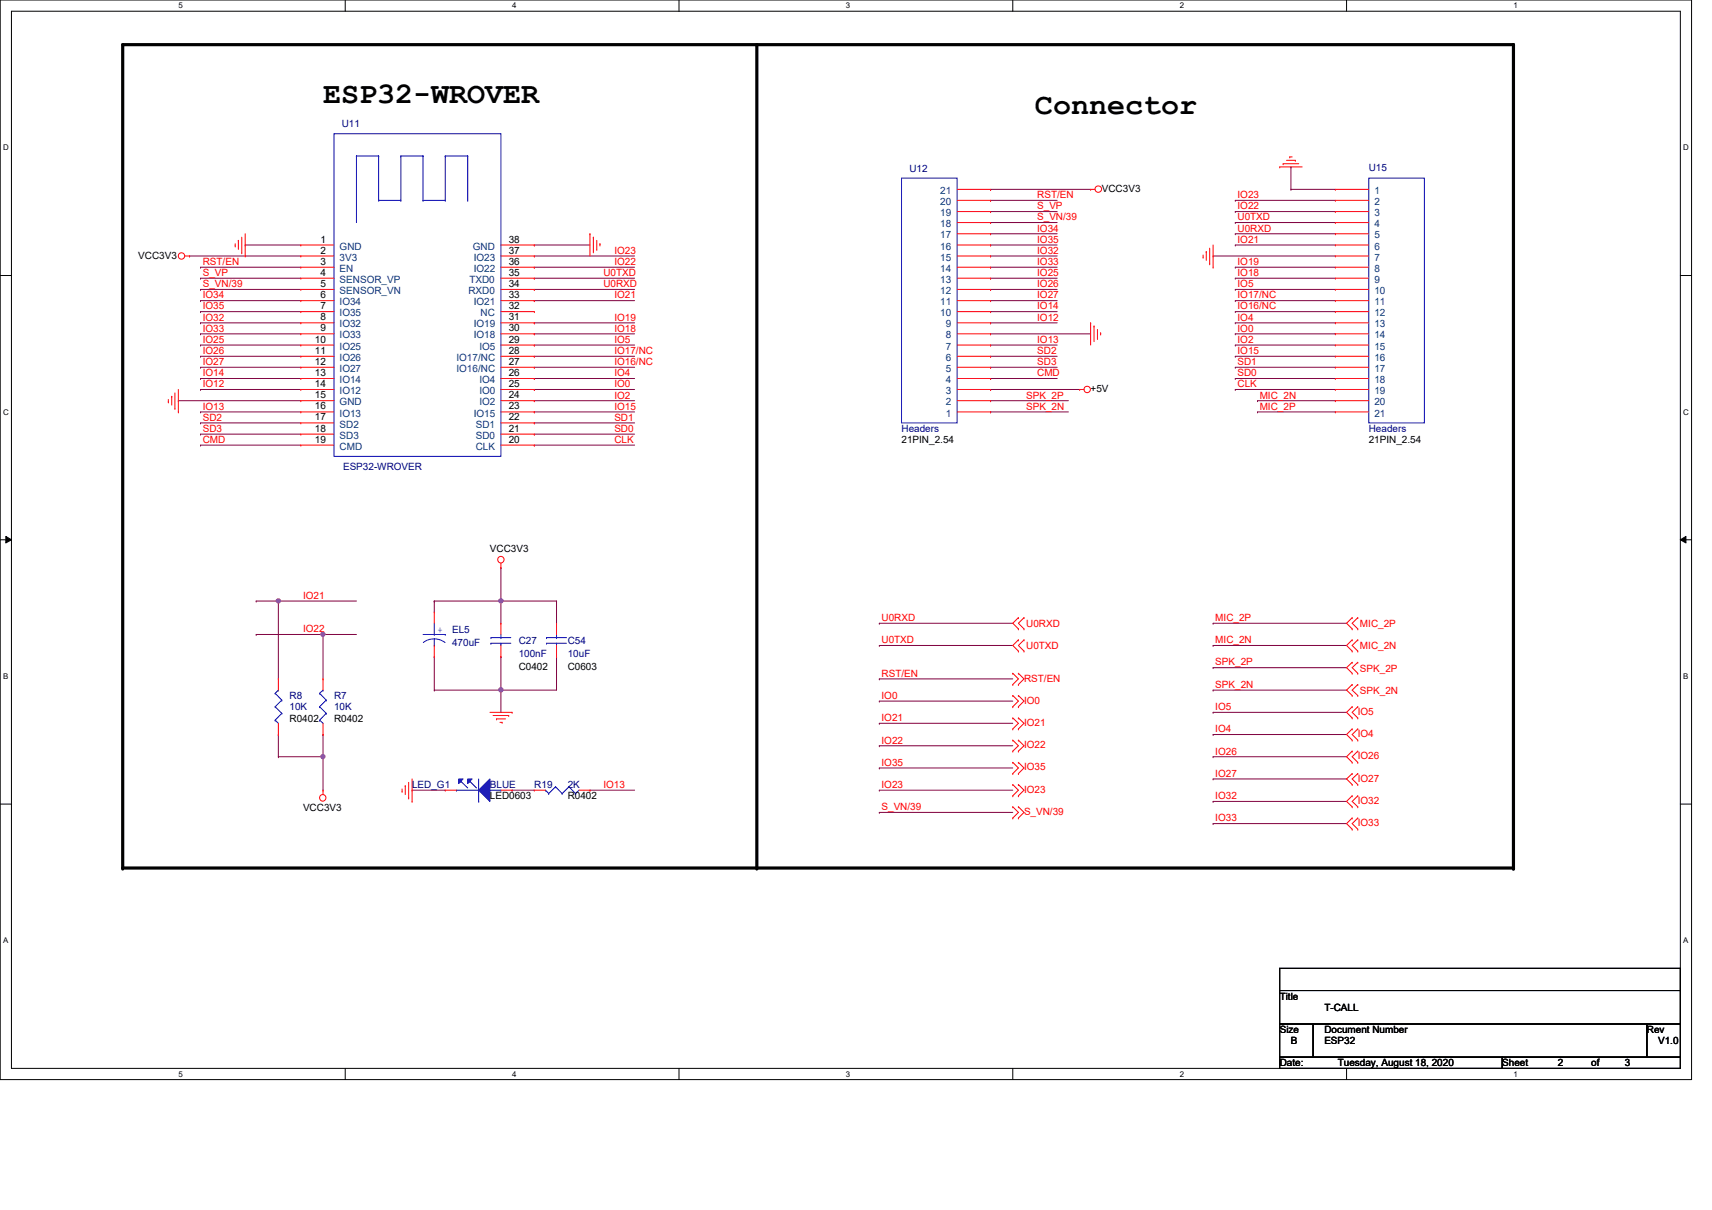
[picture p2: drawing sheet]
<svg xmlns="http://www.w3.org/2000/svg" width="297mm" height="210mm" viewBox="0 0 297 210" stroke-linecap="round" stroke-linejoin="round" font-family="sans-serif">
<path d="M0 0h293.5v187.3h-293.5zM2 1.9h289.5v183.4h-289.5z" fill="none" stroke="#000" stroke-width=".17"/>
<g fill="#fff">
<path d="M30.9 .2h.8v1.5h-.8z"/>
<path d="M30.9 185.5h.8v1.6h-.8z"/>
</g>
<path d="M59.9 0v1.9M59.9 185.3v2" fill="none" stroke="#000" stroke-width=".17"/>
<g fill="#fff">
<path d="M88.9 .2h.7v1.5h-.7z"/>
<path d="M88.9 185.5h.7v1.6h-.7z"/>
</g>
<path d="M117.8 0v1.9M117.8 185.3v2" fill="none" stroke="#000" stroke-width=".17"/>
<g fill="#fff">
<path d="M146.8 .2h.7v1.5h-.7z"/>
<path d="M146.8 185.5h.7v1.6h-.7z"/>
</g>
<path d="M175.7 0v1.9M175.7 185.3v2" fill="none" stroke="#000" stroke-width=".17"/>
<g fill="#fff">
<path d="M204.7 .2h.7v1.5h-.7z"/>
<path d="M204.7 185.5h.7v1.6h-.7z"/>
</g>
<path d="M233.6 0v1.9M233.6 185.3v2" fill="none" stroke="#000" stroke-width=".17"/>
<g fill="#fff">
<path d="M262.6 .2h.8v1.5h-.8z"/>
<path d="M262.6 185.5h.8v1.6h-.8z"/>
<path d="M.5 24.8h1v1.6h-1z"/>
<path d="M292.1 24.8h.9v1.6h-.9z"/>
<path d="M.5 70.7h1v1.5h-1z"/>
<path d="M292.1 70.7h.9v1.5h-.9z"/>
</g>
<path d="M0 47.8h2M291.5 47.8h2" fill="none" stroke="#000" stroke-width=".17"/>
<g fill="#fff">
<path d="M.5 116.5h.9v1.6h-.9z"/>
<path d="M292.1 116.5h.8v1.6h-.8z"/>
</g>
<path d="M0 93.6h2M1 93l1 .6-1 .6zM291.5 93.6l1-.6v1.2zM291.5 93.6h2" fill="none" stroke="#000" stroke-width=".17"/>
<path d="M1 93l1 .6-1 .6zM291.5 93.6l1-.6v1.2z" fill="#000"/>
<g fill="#fff">
<path d="M.5 162.4h.9v1.5h-.9z"/>
<path d="M292.1 162.4h.8v1.5h-.8z"/>
</g>
<path d="M0 139.5h2M291.5 139.5h2" fill="none" stroke="#000" stroke-width=".17"/>
<path d="M21.3 7.7h241.3v142.9h-241.3zM131.3 7.7v142.9" fill="none" stroke="#000" stroke-width=".55"/>
<g fill="#000">
<circle cx="262.6" cy="7.7" r=".28"/>
<circle cx="21.3" cy="150.6" r=".28"/>
<circle cx="131.3" cy="150.6" r=".28"/>
<circle cx="262.6" cy="150.6" r=".28"/>
</g>
<g fill="none" stroke="#7f003f" stroke-width=".17">
<path d="M214.3 38.6h.1M214.3 38.6h17.4M224 29h.1M224 32.9h.1M224 29v3.9M224 32.9h7.7M32.9 44.4h.1M32.9 44.4h19.3M34.8 46.4h.1M34.8 59.9h.1M34.8 48.3h.1M34.8 50.2h.1"/>
<path d="M34.8 57.9h.1M34.8 52.2h.1M34.8 54.1h.1M34.8 56h.1M34.8 50.2h17.4M34.8 48.3h17.4M34.8 52.2h17.4M34.8 46.4h17.4M34.8 59.9h17.4M34.8 56h17.4M34.8 57.9h17.4M34.8 54.1h17.4"/>
<path d="M42.5 42.5h.1M42.5 42.5h9.7M92.7 42.5h.1M92.7 52.2h.1M92.7 48.3h.1M92.7 50.2h.1M92.7 44.4h.1M92.7 46.4h.1M92.7 56h.1M92.7 57.9h.1M92.7 59.9h.1M92.7 50.2h17.4"/>
<path d="M92.7 48.3h17.4M92.7 42.5h9.7M92.7 52.2h17.4M92.7 46.4h17.4M92.7 44.4h17.4M92.7 59.9h17.4M92.7 56h17.4M92.7 57.9h17.4M214.3 50.2h.1M214.3 48.3h.1M214.3 40.6h.1M214.3 50.2h17.4"/>
<path d="M214.3 48.3h17.4M214.3 40.6h17.4M30.9 69.5h.1M30.9 69.5h21.3M34.8 63.7h.1M34.8 61.8h.1M34.8 71.5h.1M34.8 67.6h.1M34.8 65.7h.1M34.8 67.6h17.4M34.8 63.7h17.4M34.8 61.8h17.4"/>
<path d="M34.8 65.7h17.4M34.8 71.5h17.4M92.7 67.6h.1M92.7 69.5h.1M92.7 65.7h.1M92.7 71.5h.1M92.7 67.6h17.4M92.7 69.5h17.4M92.7 65.7h17.4M92.7 71.5h17.4M56 110.1h.1M56 110.1h5.8"/>
<path d="M152.6 112h.1M152.6 108.1h.1M152.6 117.8h.1M152.6 112h23.1M152.6 108.1h23.1M152.6 117.8h23.1M71.5 137.1h.1M71.5 137.1h5.8M88.9 137.1h.1M88.9 137.1h3.8M102.4 137.1h.1M102.4 137.1h7.7"/>
<path d="M152.6 121.6h.1M152.6 121.6h23.1"/>
</g>
<circle cx="56" cy="110" r=".38" fill="#f0f"/>
<circle cx="56" cy="110" r=".38" fill="none" stroke="#f0f" stroke-width=".17"/>
<path d="M48.3 104.3h.1M48.3 104.3h13.5" fill="none" stroke="#7f003f" stroke-width=".17"/>
<circle cx="48.3" cy="104.2" r=".37" fill="#f0f"/>
<circle cx="48.3" cy="104.2" r=".37" fill="none" stroke="#f0f" stroke-width=".17"/>
<g fill="none" stroke="#7f003f" stroke-width=".17">
<path d="M214.3 34.8h.1M214.3 36.7h.1M214.3 34.8h17.4M214.3 36.7h17.4M210.5 44.4h.1M210.5 44.4h21.2M214.3 59.9h.1M214.3 42.5h.1M214.3 46.4h.1M214.3 56h.1M214.3 57.9h.1M214.3 52.2h.1"/>
<path d="M214.3 54.1h.1M214.3 59.9h17.4M214.3 42.5h17.4M214.3 46.4h17.4M214.3 56h17.4M214.3 57.9h17.4M214.3 52.2h17.4M214.3 54.1h17.4M34.8 73.4h.1M34.8 75.3h.1M34.8 77.2h.1M34.8 73.4h17.4"/>
<path d="M34.8 75.3h17.4M34.8 77.2h17.4M92.7 73.4h.1M92.7 75.3h.1M92.7 77.2h.1M92.7 61.8h.1M92.7 63.7h.1M92.7 61.8h17.4M92.7 73.4h17.4M92.7 75.3h17.4M92.7 77.2h17.4M92.7 63.7h17.4"/>
<path d="M214.3 61.8h.1M214.3 67.6h.1M214.3 65.7h.1M214.3 63.7h.1M214.3 61.8h17.4M214.3 67.6h17.4M214.3 65.7h17.4M214.3 63.7h17.4M86.9 113.9h.1M86.9 119.7h.1M86.9 104.3h.1M86.9 104.3v3.8"/>
<path d="M86.9 113.9v5.8M96.6 113.9h.1M96.6 113.9v5.8h-9.7"/>
</g>
<circle cx="86.9" cy="104.2" r=".37" fill="#f0f"/>
<circle cx="86.9" cy="104.2" r=".37" fill="none" stroke="#f0f" stroke-width=".17"/>
<path d="M86.9 98.5h.1M86.9 98.5v5.8M86.9 104.3h.1M86.9 104.3h9.7M96.6 104.3h.1M96.6 104.3v3.8M48.3 127.4h.1M48.3 131.3h.1M48.3 127.4v3.9M48.3 131.3h7.7" fill="none" stroke="#7f003f" stroke-width=".17"/>
<circle cx="56" cy="131.2" r=".37" fill="#f0f"/>
<circle cx="56" cy="131.2" r=".37" fill="none" stroke="#f0f" stroke-width=".17"/>
<g fill="none" stroke="#7f003f" stroke-width=".17">
<path d="M171.9 36.7h.1M171.9 38.6h.1M171.9 34.8h.1M171.9 32.9h.1M171.9 36.7h11.5M171.9 38.6h11.5M171.9 34.8h11.5M171.9 32.9h17.3M171.9 54.1h.1M171.9 52.2h.1M171.9 50.2h.1M171.9 48.3h.1"/>
<path d="M171.9 46.4h.1M171.9 40.6h.1M171.9 42.5h.1M171.9 44.4h.1M171.9 59.9h.1M171.9 57.9h.1M171.9 56h.1M171.9 54.1h11.5M171.9 52.2h11.5M171.9 50.2h11.5M171.9 48.3h11.5M171.9 46.4h11.5"/>
<path d="M171.9 40.6h11.5M171.9 42.5h11.5M171.9 44.4h11.5M171.9 59.9h11.5M171.9 57.9h17.3M171.9 56h11.5M171.9 67.6h.1M171.9 61.8h.1M171.9 63.7h.1M171.9 65.7h.1M171.9 71.5h.1M171.9 69.5h.1"/>
<path d="M171.9 67.6h15.4M171.9 61.8h11.5M171.9 63.7h11.5M171.9 65.7h11.5M171.9 71.5h13.5M171.9 69.5h13.5M218.2 69.5h.1M218.2 71.5h.1M218.2 71.5h13.5M218.2 69.5h13.5M44.4 110.1h.1M44.4 104.3h.1"/>
<path d="M44.4 110.1h11.6M44.4 104.3h3.9M48.3 104.3h.1M48.3 104.3v13.5M56 110.1h.1M56 110.1v7.7M75.3 104.3h.1M75.3 119.7h.1M75.3 104.3h11.6M75.3 119.7h11.6M75.3 104.3v1.9M210.5 112h.1"/>
<path d="M210.5 108.1h.1M210.5 119.7h.1M210.5 115.8h.1M210.5 112h23.1M210.5 108.1h23.1M210.5 119.7h23.1M210.5 115.8h23.1M56 127.4h.1M56 131.3h.1M56 127.4v9.7M152.6 129.4h.1M152.6 125.5h.1"/>
<path d="M152.6 133.2h.1M152.6 137.1h.1M152.6 129.4h23.1M152.6 125.5h23.1M152.6 133.2h23.1M152.6 137.1h23.1M210.5 123.6h.1M210.5 127.4h.1M210.5 135.1h.1M210.5 131.3h.1M210.5 123.6h23.1M210.5 127.4h23.1"/>
<path d="M210.5 135.1h23.1M210.5 131.3h23.1M152.6 140.9h.1M152.6 140.9h23.1"/>
</g>
<circle cx="86.9" cy="119.7" r=".38" fill="#f0f"/>
<circle cx="86.9" cy="119.7" r=".38" fill="none" stroke="#f0f" stroke-width=".17"/>
<path d="M75.3 113.9h.1M75.3 113.9v5.8M86.9 119.7h.1M86.9 119.7v3.9M210.5 139h.1M210.5 139h23.1M210.5 142.9h.1M210.5 142.9h23.1" fill="none" stroke="#7f003f" stroke-width=".17"/>
<g fill="none" stroke="#f00" stroke-width=".17">
<path d="M189.2 32.9h.1M189.2 32.9h.8M222 29h.1M222 29h3.9M222.6 28.4h.1M222.6 28.4h2.7M223.2 27.8h1.5M223.8 27.2h.1M223.8 27.2h.4M224.7 27.8h.1M32.1 44.4h.8M32.9 44.4h.1"/>
<path d="M40.8 42.7h.1M40.8 42.3v.4M41.4 41.7h.1M41.4 41.7v1.6M41.9 43.9h.1M41.9 41.1v2.8M42.5 44.4h.1M42.5 40.6v3.8M102.4 40.6h.1M102.4 40.6v3.8M103 41.1h.1M103 41.1v2.8"/>
<path d="M103.5 43.3h.1M103.5 41.7v1.6M104.1 42.3h.1M104.1 42.3v.4M189.2 56h.1M189.2 56v3.9M189.8 56.6h.1M189.8 56.6v2.7M190.4 58.7h.1M190.4 57.1v1.6M191 57.7h.1M191 57.7v.4"/>
<path d="M208.7 44.6h.1M208.7 44.2v.4M209.3 43.6h.1M209.3 43.6v1.6M209.9 45.8h.1M209.9 43.1v2.7M210.5 46.4h.1M210.5 42.5v3.9M29.2 69.7h.1M29.2 69.3v.4M29.8 68.7h.1M29.8 68.7v1.6"/>
<path d="M30.3 70.9h.1M30.3 68.2v2.7M30.9 71.5h.1M30.9 67.6v3.9M187.3 67.6h.1M187.3 67.6h.8M86.9 98.5h.1M86.9 97.7v.8M175.7 118.7h.1M175.7 116.8h.1M175.7 116.8l1 1-1 .9M176.7 107.1h.1"/>
<path d="M176.7 109.1h.1M176.7 111h.1M176.7 112.9h.1M176.7 118.7h.1M176.7 116.8h.1M176.7 107.1l-1 1 1 1M176.7 111l-1 1 1 .9M176.7 116.8l1 1-1 .9M177.7 109.1h.1M177.7 107.1h.1M177.7 112.9h.1M177.7 111h.1"/>
<path d="M177.7 107.1l-1 1 1 1M177.7 111l-1 1 1 .9M234.6 107.1h.1M234.6 109.1h.1M234.6 111h.1M234.6 112.9h.1M234.6 114.9h.1M234.6 116.8h.1M234.6 118.7h.1M234.6 107.1l-1 1 1 1M234.6 111l-1 1 1 .9M234.6 114.9l-1 .9 1 1"/>
<path d="M234.6 118.7l-1 1 1 .9M235.6 109.1h.1M235.6 107.1h.1M235.6 112.9h.1M235.6 111h.1M235.6 116.8h.1M235.6 114.9h.1M235.6 118.7h.1M235.6 107.1l-1 1 1 1M235.6 111l-1 1 1 .9M235.6 114.9l-1 .9 1 1M235.6 118.7l-1 1 1 .9"/>
<path d="M56 137.1h.1M56 137.1v.7M69.8 137.3h.1M69.8 136.9v.4M70.3 136.3h.1M70.3 136.3v1.5M70.9 138.4h.1M70.9 135.7v2.7M71.5 139h.1M71.5 135.1v3.9M85 123.6h3.9M85.6 124.1h2.7"/>
<path d="M86.1 124.7h.1M86.1 124.7h1.6M86.7 125.3h.4M87.1 125.3h.1M88.3 124.1h.1M88.9 123.6h.1M175.7 122.6h.1M175.7 120.6h.1M175.7 130.3h.1M175.7 128.4h.1M175.7 126.4h.1M175.7 124.5h.1"/>
<path d="M175.7 134.2h.1M175.7 132.2h.1M175.7 138h.1M175.7 136.1h.1M175.7 140h.1M175.7 120.6l1 1-1 1M175.7 128.4l1 1-1 .9M175.7 124.5l1 1-1 .9M175.7 132.2l1 1-1 1M175.7 136.1l1 1-1 .9M175.7 140l1 .9-1 1M176.7 122.6h.1"/>
<path d="M176.7 120.6h.1M176.7 130.3h.1M176.7 128.4h.1M176.7 126.4h.1M176.7 124.5h.1M176.7 134.2h.1M176.7 132.2h.1M176.7 138h.1M176.7 136.1h.1M176.7 140h.1M176.7 120.6l1 1-1 1M176.7 128.4l1 1-1 .9"/>
<path d="M176.7 124.5l1 1-1 .9M176.7 132.2l1 1-1 1M176.7 136.1l1 1-1 .9M176.7 140l1 .9-1 1M234.6 120.6h.1M234.6 122.6h.1M234.6 124.5h.1M234.6 126.4h.1M234.6 128.4h.1M234.6 130.3h.1M234.6 132.2h.1M234.6 134.2h.1"/>
<path d="M234.6 136.1h.1M234.6 138h.1M234.6 140h.1M234.6 122.6l-1 1 1 .9M234.6 126.4l-1 1 1 1M234.6 130.3l-1 1 1 .9M234.6 134.2l-1 .9 1 1M234.6 138l-1 1 1 1M235.6 120.6h.1M235.6 124.5h.1M235.6 122.6h.1M235.6 128.4h.1"/>
<path d="M235.6 126.4h.1M235.6 132.2h.1M235.6 130.3h.1M235.6 136.1h.1M235.6 134.2h.1M235.6 140h.1M235.6 138h.1M235.6 122.6l-1 1 1 .9M235.6 126.4l-1 1 1 1M235.6 130.3l-1 1 1 .9M235.6 134.2l-1 .9 1 1M235.6 138l-1 1 1 1"/>
<path d="M175.7 141.9h.1M176.7 141.9h.1M234.6 141.9h.1M234.6 143.8h.1M234.6 141.9l-1 1 1 .9M235.6 143.8h.1M235.6 141.9h.1M235.6 141.9l-1 1 1 .9"/>
<circle cx="190.6" cy="32.8" r=".56"/>
<circle cx="31.5" cy="44.4" r=".56"/>
<circle cx="188.6" cy="67.6" r=".56"/>
<circle cx="86.9" cy="97.1" r=".56"/>
<circle cx="56" cy="138.4" r=".56"/>
</g>
<path d="M222 168h69.5v3.8h-69.5zM222 171.8h69.5v5.8h-69.5zM222 177.6h5.8v5.8h-5.8zM227.8 177.6h57.9v5.8h-57.9zM285.7 177.6h5.8v5.8h-5.8zM222 183.4h38.6v1.9h-38.6zM260.6 183.4h30.9v1.9h-30.9z" fill="none" stroke="#000" stroke-width=".17"/>
<path d="M83.1 137.1l1.9-2v3.9z" fill="#00f"/>
<path d="M83.1 137.1l1.9-2v3.9z" fill="none" stroke="#00f" stroke-width=".17"/>
<path d="M81.1 135.1h.8l-.8 .8z" fill="#00f"/>
<path d="M81.1 135.1h.8l-.8 .8z" fill="none" stroke="#00f" stroke-width=".17"/>
<path d="M79.6 135.1h.7l-.7 .8z" fill="#00f"/>
<g fill="none" stroke="#00f" stroke-width=".17">
<path d="M58 23.2h28.9v56h-28.9zM61.8 27.1h.1M61.8 27.1v11.5M61.8 27.1h3.9M65.7 27.1h.1M65.7 34.8h.1M65.7 27.1v7.7M65.7 34.8h3.9M69.6 34.8h.1M69.6 27.1h.1M69.6 27.1h3.8M69.6 27.1v7.7"/>
<path d="M73.4 27.1h.1M73.4 34.8h.1M73.4 34.8h3.9M73.4 27.1v7.7M77.3 34.8h.1M77.3 27.1h.1M77.3 27.1h3.8M77.3 27.1v7.7M81.1 27.1h.1M81.1 34.8h.1M81.1 27.1v7.7M156.4 30.9h9.7v42.5h-9.7z"/>
<path d="M237.5 30.9h9.6v42.5h-9.6zM48.3 119.7h.1M48.3 119.7l-.6 .6M56 119.7h.1M56 119.7l-.5 .6M73.4 110.1h3.9M75.3 112h.1M75.3 110.1h.1M75.3 110.8l1.2 .3 .7 .4M75.3 110.8l-.8 .1-1.1 .6M75.3 108.1v2M75.3 110.8v1.2"/>
<path d="M77.3 110.1h.1M85.2 110.6h.1M85.2 111.6h.1M85.2 110.6h3.4M85.2 111.6h3.4M86.9 111.6h.1M86.9 110.6h.1M86.9 110.1v.5M86.9 111.6v.4M94.8 110.6h.1M94.8 111.6h.1M94.8 110.6h3.5"/>
<path d="M94.8 111.6h3.5M96.6 111.6h.1M96.6 110.6h.1M96.6 110.1v.5M96.6 111.6v.4M47.7 124.9h.1M47.7 122.6h.1M47.7 120.3h.1M47.7 124.9l.6 .6M47.7 122.6l1.2 1.1M47.7 120.3l1.2 1.2M48.9 123.7h.1"/>
<path d="M48.9 121.5h.1M48.9 123.7l-1.2 1.2M48.9 121.5l-1.2 1.1M55.5 124.9h.1M55.5 122.6h.1M55.5 120.3h.1M55.5 124.9l.5 .6M55.5 122.6l1.1 1.1M55.5 120.3l1.1 1.2M56.6 123.7h.1M56.6 121.5h.1M56.6 123.7l-1.1 1.2"/>
<path d="M56.6 121.5l-1.1 1.1M79.2 137.1h.1M79.2 137.1h3.9M79.6 135.1h.7l-.7 .8zM80 135.6h.1M80 135.6l1.1 1.1M81.5 135.6h.1M81.5 135.6l1.2 1.1M83.1 139h.1M83.1 135.1v3.9M85 137.1h1.9M86.9 137.1h.1"/>
<path d="M94.7 137.1h.1M94.7 137.1l.5 .6M95.2 137.7h.1M96.4 136.5h.1M96.4 136.5l1.1 1.2M96.4 136.5l-1.2 1.2M97.5 137.7h.1M98.7 136.5h.1M98.7 136.5l1.2 1.2M98.7 136.5l-1.2 1.2M99.9 137.7h.1M100.5 137.1l-.6 .6"/>
</g>
<g fill="none" stroke="#f00" stroke-width=".17">
<path d="M166.1 38.6h5.8M166.1 36.7h5.8M166.1 34.8h5.8M166.1 32.9h5.8M171.9 38.6h.1M171.9 36.7h.1M171.9 34.8h.1M171.9 32.9h.1M231.7 32.9h.1M231.7 34.8h.1M231.7 36.7h.1M231.7 38.6h.1"/>
<path d="M231.7 38.6h5.8M231.7 36.7h5.8M231.7 34.8h5.8M231.7 32.9h5.8M52.2 42.5h.1M52.2 44.4h.1M52.2 46.4h.1M52.2 48.3h.1M52.2 50.2h.1M52.2 52.2h.1M52.2 54.1h.1M52.2 56h.1"/>
<path d="M52.2 57.9h.1M52.2 59.9h.1M52.2 42.5h5.8M52.2 44.4h5.8M52.2 46.4h5.8M52.2 48.3h5.8M52.2 50.2h5.8M52.2 52.2h5.8M52.2 54.1h5.8M52.2 56h5.8M52.2 57.9h5.8M52.2 59.9h5.8"/>
<path d="M86.9 42.5h5.8M86.9 44.4h5.8M86.9 46.4h5.8M86.9 48.3h5.8M86.9 50.2h5.8M86.9 52.2h5.8M86.9 54.1h5.8M86.9 56h5.8M86.9 57.9h5.8M86.9 59.9h5.8M92.7 42.5h.1M92.7 44.4h.1"/>
<path d="M92.7 46.4h.1M92.7 48.3h.1M92.7 50.2h.1M92.7 52.2h.1M92.7 54.1h.1M92.7 56h.1M92.7 57.9h.1M92.7 59.9h.1M166.1 42.5h5.8M166.1 44.4h5.8M166.1 46.4h5.8M166.1 48.3h5.8"/>
<path d="M166.1 50.2h5.8M166.1 52.2h5.8M166.1 54.1h5.8M166.1 56h5.8M166.1 57.9h5.8M166.1 59.9h5.8M166.1 40.6h5.8M171.9 59.9h.1M171.9 57.9h.1M171.9 56h.1M171.9 54.1h.1M171.9 52.2h.1"/>
<path d="M171.9 50.2h.1M171.9 48.3h.1M171.9 46.4h.1M171.9 44.4h.1M171.9 42.5h.1M171.9 40.6h.1M231.7 40.6h.1M231.7 42.5h.1M231.7 44.4h.1M231.7 46.4h.1M231.7 48.3h.1M231.7 50.2h.1"/>
<path d="M231.7 52.2h.1M231.7 54.1h.1M231.7 56h.1M231.7 57.9h.1M231.7 59.9h.1M231.7 42.5h5.8M231.7 44.4h5.8M231.7 46.4h5.8M231.7 48.3h5.8M231.7 50.2h5.8M231.7 52.2h5.8M231.7 54.1h5.8"/>
<path d="M231.7 56h5.8M231.7 57.9h5.8M231.7 59.9h5.8M231.7 40.6h5.8M52.2 61.8h.1M52.2 63.7h.1M52.2 65.7h.1M52.2 67.6h.1M52.2 69.5h.1M52.2 71.5h.1M52.2 73.4h.1M52.2 75.3h.1"/>
<path d="M52.2 77.2h.1M52.2 61.8h5.8M52.2 63.7h5.8M52.2 65.7h5.8M52.2 67.6h5.8M52.2 69.5h5.8M52.2 71.5h5.8M52.2 73.4h5.8M52.2 75.3h5.8M52.2 77.2h5.8M86.9 61.8h5.8M86.9 63.7h5.8"/>
<path d="M86.9 65.7h5.8M86.9 67.6h5.8M86.9 69.5h5.8M86.9 71.5h5.8M86.9 73.4h5.8M86.9 75.3h5.8M86.9 77.2h5.8M92.7 61.8h.1M92.7 63.7h.1M92.7 65.7h.1M92.7 67.6h.1M92.7 69.5h.1"/>
<path d="M92.7 73.4h.1M92.7 75.3h.1M92.7 77.2h.1M92.7 71.5h.1M166.1 61.8h5.8M166.1 63.7h5.8M166.1 65.7h5.8M166.1 67.6h5.8M166.1 69.5h5.8M166.1 71.5h5.8M171.9 71.5h.1M171.9 69.5h.1"/>
<path d="M171.9 67.6h.1M171.9 65.7h.1M171.9 63.7h.1M171.9 61.8h.1M231.7 61.8h.1M231.7 63.7h.1M231.7 65.7h.1M231.7 67.6h.1M231.7 69.5h.1M231.7 71.5h.1M231.7 61.8h5.8M231.7 63.7h5.8"/>
<path d="M231.7 65.7h5.8M231.7 67.6h5.8M231.7 69.5h5.8M231.7 71.5h5.8M48.3 117.8h.1M48.3 117.8v1.9M56 117.8h.1M56 117.8v1.9M75.3 106.2h.1M75.3 113.9h.1M75.3 106.2v1.9M75.3 112v1.9"/>
<path d="M86.9 113.9h.1M86.9 108.1h.1M86.9 108.1v2M86.9 112v1.9M96.6 113.9h.1M96.6 108.1h.1M96.6 108.1v2M96.6 112v1.9M48.3 127.4h.1M48.3 125.5v1.9M56 127.4h.1M56 125.5v1.9"/>
<path d="M77.3 137.1h.1M77.3 137.1h1.9M86.9 137.1h2M88.9 137.1h.1M92.7 137.1h.1M92.7 137.1h2M100.5 137.1h1.9M102.4 137.1h.1"/>
</g>
<circle cx="56" cy="110" r=".38" fill="#f0f"/>
<circle cx="56" cy="110" r=".38" fill="none" stroke="#f0f" stroke-width=".17"/>
<circle cx="48.3" cy="104.2" r=".37" fill="#f0f"/>
<circle cx="48.3" cy="104.2" r=".37" fill="none" stroke="#f0f" stroke-width=".17"/>
<circle cx="86.9" cy="104.2" r=".37" fill="#f0f"/>
<circle cx="86.9" cy="104.2" r=".37" fill="none" stroke="#f0f" stroke-width=".17"/>
<circle cx="56" cy="131.2" r=".37" fill="#f0f"/>
<circle cx="56" cy="131.2" r=".37" fill="none" stroke="#f0f" stroke-width=".17"/>
<circle cx="86.9" cy="119.7" r=".38" fill="#f0f"/>
<circle cx="86.9" cy="119.7" r=".38" fill="none" stroke="#f0f" stroke-width=".17"/>
<g font-size="5.2">
<text x="56" y="17.9">ESP32-WROVER</text>
<text x="179.6" y="19.8">Connector</text>
</g>
<g font-size="1.7" fill="#00007f">
<text x="59.3" y="22.1">U11</text>
<text x="157.8" y="29.8">U12</text>
<text x="237.5" y="29.6">U15</text>
<text x="156.4" y="75">Headers</text>
<text x="237.5" y="75">Headers</text>
<text x="59.5" y="81.5">ESP32-WROVER</text>
<text x="78.4" y="109.7">EL5</text>
<text x="78.4" y="112.1">470uF</text>
<text x="90" y="111.7">C27</text>
<text x="90" y="114">100nF</text>
<text x="98.5" y="111.7">C54</text>
<text x="98.5" y="114">10uF</text>
<text x="50.2" y="121.3">R8</text>
<text x="50.2" y="123.2">10K</text>
<text x="58" y="121.3">R7</text>
<text x="58" y="123.2">10K</text>
<text x="71.5" y="136.7">LED_G1</text>
<text x="85" y="136.7">BLUE</text>
<text x="92.7" y="136.7">R19</text>
<text x="98.5" y="136.7">2K</text>
</g>
<g font-size="1.7" fill="#003f7f">
<text x="163.1" y="35.6">20</text>
<text x="163.1" y="33.7">21</text>
<text x="238.5" y="33.7">1</text>
<text x="238.5" y="35.6">2</text>
<text x="163.1" y="41.4">17</text>
<text x="163.1" y="39.4">18</text>
<text x="163.1" y="37.5">19</text>
<text x="238.5" y="37.5">3</text>
<text x="238.5" y="39.4">4</text>
<text x="238.5" y="41.4">5</text>
<text x="58.9" y="43.3">GND</text>
<text x="58.9" y="45.2">3V3</text>
<text x="58.9" y="47.2">EN</text>
<text x="82" y="43.3">GND</text>
<text x="82.2" y="45.2">IO23</text>
<text x="82.2" y="47.2">IO22</text>
<text x="163.1" y="47.2">14</text>
<text x="163.1" y="45.2">15</text>
<text x="163.1" y="43.3">16</text>
<text x="238.5" y="43.3">6</text>
<text x="238.5" y="45.2">7</text>
<text x="238.5" y="47.2">8</text>
<text x="58.9" y="49.1">SENSOR_VP</text>
<text x="58.9" y="51">SENSOR_VN</text>
<text x="58.9" y="53">IO34</text>
<text x="81.3" y="51">RXD0</text>
<text x="81.4" y="49.1">TXD0</text>
<text x="82.2" y="53">IO21</text>
<text x="163.1" y="53">11</text>
<text x="163.1" y="51">12</text>
<text x="163.1" y="49.1">13</text>
<text x="238.5" y="49.1">9</text>
<text x="238.5" y="51">10</text>
<text x="238.5" y="53">11</text>
<text x="58.9" y="54.9">IO35</text>
<text x="58.9" y="56.8">IO32</text>
<text x="58.9" y="58.7">IO33</text>
<text x="82.2" y="56.8">IO19</text>
<text x="82.2" y="58.7">IO18</text>
<text x="83.4" y="54.9">NC</text>
<text x="163.1" y="54.9">10</text>
<text x="164.1" y="58.7">8</text>
<text x="164.1" y="56.8">9</text>
<text x="238.5" y="54.9">12</text>
<text x="238.5" y="56.8">13</text>
<text x="238.5" y="58.7">14</text>
<text x="58.9" y="60.7">IO25</text>
<text x="58.9" y="62.6">IO26</text>
<text x="58.9" y="64.5">IO27</text>
<text x="79.2" y="62.6">IO17/NC</text>
<text x="79.2" y="64.5">IO16/NC</text>
<text x="83.2" y="60.7">IO5</text>
<text x="164.1" y="64.5">5</text>
<text x="164.1" y="62.6">6</text>
<text x="164.1" y="60.7">7</text>
<text x="238.5" y="60.7">15</text>
<text x="238.5" y="62.6">16</text>
<text x="238.5" y="64.5">17</text>
<text x="58.9" y="66.5">IO14</text>
<text x="58.9" y="68.4">IO12</text>
<text x="58.9" y="70.3">GND</text>
<text x="83.2" y="66.5">IO4</text>
<text x="83.2" y="68.4">IO0</text>
<text x="83.2" y="70.3">IO2</text>
<text x="164.1" y="70.3">2</text>
<text x="164.1" y="68.4">3</text>
<text x="164.1" y="66.5">4</text>
<text x="238.5" y="66.5">18</text>
<text x="238.5" y="68.4">19</text>
<text x="238.5" y="70.3">20</text>
<text x="58.9" y="72.3">IO13</text>
<text x="58.9" y="74.2">SD2</text>
<text x="58.9" y="76.1">SD3</text>
<text x="82.2" y="72.3">IO15</text>
<text x="82.5" y="74.2">SD1</text>
<text x="82.5" y="76.1">SD0</text>
<text x="164.1" y="72.3">1</text>
<text x="238.5" y="72.3">21</text>
<text x="58.9" y="78">CMD</text>
<text x="82.5" y="78">CLK</text>
</g>
<g font-size="1.7" fill="#f00">
<text x="180" y="34.4">RST/EN</text>
<text x="214.7" y="34.4">IO23</text>
<text x="180" y="36.3">S_VP</text>
<text x="180" y="38.2">S_VN/39</text>
<text x="180" y="40.2">IO34</text>
<text x="214.7" y="40.2">U0RXD</text>
<text x="214.7" y="38.2">U0TXD</text>
<text x="214.7" y="36.3">IO22</text>
<text x="35.2" y="46">RST/EN</text>
<text x="35.2" y="47.9">S_VP</text>
<text x="104.7" y="47.9">U0TXD</text>
<text x="106.6" y="44">IO23</text>
<text x="106.6" y="46">IO22</text>
<text x="180" y="47.9">IO25</text>
<text x="180" y="46">IO33</text>
<text x="180" y="42.1">IO35</text>
<text x="180" y="44">IO32</text>
<text x="214.7" y="47.9">IO18</text>
<text x="214.7" y="42.1">IO21</text>
<text x="214.7" y="46">IO19</text>
<text x="35.2" y="49.8">S_VN/39</text>
<text x="35.2" y="51.8">IO34</text>
<text x="35.2" y="53.7">IO35</text>
<text x="104.7" y="49.8">U0RXD</text>
<text x="106.6" y="51.8">IO21</text>
<text x="180" y="53.7">IO14</text>
<text x="180" y="51.8">IO27</text>
<text x="180" y="49.8">IO26</text>
<text x="214.7" y="49.8">IO5</text>
<text x="214.7" y="51.8">IO17/NC</text>
<text x="214.7" y="53.7">IO16/NC</text>
<text x="35.2" y="59.5">IO25</text>
<text x="35.2" y="57.5">IO33</text>
<text x="35.2" y="55.6">IO32</text>
<text x="106.6" y="55.6">IO19</text>
<text x="106.6" y="57.5">IO18</text>
<text x="106.6" y="59.5">IO5</text>
<text x="180" y="59.5">IO13</text>
<text x="180" y="55.6">IO12</text>
<text x="214.7" y="59.5">IO2</text>
<text x="214.7" y="55.6">IO4</text>
<text x="214.7" y="57.5">IO0</text>
<text x="35.2" y="63.3">IO27</text>
<text x="35.2" y="61.4">IO26</text>
<text x="35.2" y="65.3">IO14</text>
<text x="106.6" y="65.3">IO4</text>
<text x="106.6" y="61.4">IO17/NC</text>
<text x="106.6" y="63.3">IO16/NC</text>
<text x="180" y="61.4">SD2</text>
<text x="180" y="63.3">SD3</text>
<text x="180" y="65.3">CMD</text>
<text x="214.7" y="61.4">IO15</text>
<text x="214.7" y="65.3">SD0</text>
<text x="214.7" y="63.3">SD1</text>
<text x="35.2" y="71.1">IO13</text>
<text x="35.2" y="67.2">IO12</text>
<text x="106.6" y="67.2">IO0</text>
<text x="106.6" y="69.1">IO2</text>
<text x="106.6" y="71.1">IO15</text>
<text x="178.1" y="71.1">SPK_2N</text>
<text x="178.1" y="69.1">SPK_2P</text>
<text x="214.7" y="67.2">CLK</text>
<text x="218.6" y="69.1">MIC_2N</text>
<text x="218.6" y="71.1">MIC_2P</text>
<text x="35.2" y="73">SD2</text>
<text x="35.2" y="74.9">SD3</text>
<text x="35.2" y="76.8">CMD</text>
<text x="106.6" y="73">SD1</text>
<text x="106.6" y="74.9">SD0</text>
<text x="106.6" y="76.8">CLK</text>
<text x="52.6" y="103.9">IO21</text>
<text x="152.9" y="107.7">U0RXD</text>
<text x="210.9" y="107.7">MIC_2P</text>
<text x="52.6" y="109.7">IO22</text>
<text x="152.9" y="111.6">U0TXD</text>
<text x="178.1" y="108.8">U0RXD</text>
<text x="178.1" y="112.6">U0TXD</text>
<text x="210.9" y="111.6">MIC_2N</text>
<text x="236" y="108.8">MIC_2P</text>
<text x="236" y="112.6">MIC_2N</text>
<text x="152.9" y="117.4">RST/EN</text>
<text x="177.7" y="118.2">RST/EN</text>
<text x="210.9" y="119.3">SPK_2N</text>
<text x="210.9" y="115.4">SPK_2P</text>
<text x="236" y="116.5">SPK_2P</text>
<text x="152.9" y="121.2">IO0</text>
<text x="152.9" y="125.1">IO21</text>
<text x="177.7" y="122.1">IO0</text>
<text x="177.7" y="125.9">IO21</text>
<text x="210.9" y="123.2">IO5</text>
<text x="235.6" y="124">IO5</text>
<text x="236" y="120.4">SPK_2N</text>
<text x="152.9" y="129">IO22</text>
<text x="177.7" y="129.8">IO22</text>
<text x="210.9" y="127">IO4</text>
<text x="210.9" y="130.9">IO26</text>
<text x="235.6" y="127.9">IO4</text>
<text x="235.6" y="131.7">IO26</text>
<text x="104.7" y="136.7">IO13</text>
<text x="152.9" y="132.8">IO35</text>
<text x="152.9" y="136.7">IO23</text>
<text x="177.7" y="133.6">IO35</text>
<text x="177.7" y="137.5">IO23</text>
<text x="210.9" y="134.7">IO27</text>
<text x="235.6" y="135.6">IO27</text>
<text x="152.9" y="140.5">S_VN/39</text>
<text x="177.7" y="141.4">S_VN/39</text>
<text x="210.9" y="142.5">IO33</text>
<text x="210.9" y="138.6">IO32</text>
<text x="235.6" y="139.4">IO32</text>
<text x="235.6" y="143.3">IO33</text>
</g>
<g font-size="1.7">
<text x="191.2" y="33.3">VCC3V3</text>
<text x="24" y="44.9">VCC3V3</text>
<text x="55.6" y="42.1">1</text>
<text x="55.6" y="44">2</text>
<text x="55.6" y="45.9">3</text>
<text x="55.6" y="47.8">4</text>
<text x="88.3" y="42.1">38</text>
<text x="88.3" y="44">37</text>
<text x="88.3" y="45.9">36</text>
<text x="88.3" y="47.8">35</text>
<text x="55.6" y="49.8">5</text>
<text x="55.6" y="51.7">6</text>
<text x="55.6" y="53.6">7</text>
<text x="88.3" y="49.8">34</text>
<text x="88.3" y="51.7">33</text>
<text x="88.3" y="53.6">32</text>
<text x="54.6" y="59.4">10</text>
<text x="55.6" y="55.6">8</text>
<text x="55.6" y="57.5">9</text>
<text x="88.3" y="55.6">31</text>
<text x="88.3" y="57.5">30</text>
<text x="88.3" y="59.4">29</text>
<text x="54.6" y="61.4">11</text>
<text x="54.6" y="63.3">12</text>
<text x="54.6" y="65.2">13</text>
<text x="88.3" y="61.4">28</text>
<text x="88.3" y="63.3">27</text>
<text x="88.3" y="65.2">26</text>
<text x="54.6" y="67.1">14</text>
<text x="54.6" y="69.1">15</text>
<text x="54.6" y="71">16</text>
<text x="88.3" y="67.1">25</text>
<text x="88.3" y="69.1">24</text>
<text x="88.3" y="71">23</text>
<text x="189.2" y="68">+5V</text>
<text x="54.6" y="72.9">17</text>
<text x="54.6" y="74.9">18</text>
<text x="54.6" y="76.8">19</text>
<text x="88.3" y="72.9">22</text>
<text x="88.3" y="74.9">21</text>
<text x="88.3" y="76.8">20</text>
<text x="156.4" y="76.9">21PIN_2.54</text>
<text x="237.5" y="76.9">21PIN_2.54</text>
<text x="85" y="95.8">VCC3V3</text>
<text x="90" y="116.3">C0402</text>
<text x="98.5" y="116.3">C0603</text>
<text x="50.2" y="125.2">R0402</text>
<text x="58" y="125.2">R0402</text>
<text x="52.6" y="140.6">VCC3V3</text>
<text x="85" y="138.7">LED0603</text>
<text x="98.5" y="138.7">R0402</text>
<text x="222" y="173.4">Title</text>
<text x="222" y="179.2">Size</text>
<text x="229.8" y="179.2">Document Number</text>
<text x="229.8" y="175.3">T-CALL</text>
<text x="285.7" y="179.2">Rev</text>
<text x="222" y="185">Date:</text>
<text x="224" y="181.1">B</text>
<text x="229.8" y="181.1">ESP32</text>
<text x="232.1" y="185">Tuesday, August 18, 2020</text>
<text x="260.6" y="185">Sheet</text>
<text x="270.3" y="185">2</text>
<text x="276.1" y="185">of</text>
<text x="281.9" y="185">3</text>
<text x="287.7" y="181.1">V1.0</text>
</g>
<text font-size="1.7" fill="#00f" x="75.9" y="109.7">+</text>
<g font-size="1.4">
<text x="30.9" y="1.4">5</text>
<text x="88.9" y="1.4">4</text>
<text x="146.8" y="1.4">3</text>
<text x="204.7" y="1.4">2</text>
<text x="262.6" y="1.4">1</text>
<text x=".5" y="26.1">D</text>
<text x="292.1" y="26.1">D</text>
<text x=".5" y="71.9">C</text>
<text x="292.1" y="71.9">C</text>
<text x=".5" y="117.8">B</text>
<text x="292.1" y="117.8">B</text>
<text x=".5" y="163.6">A</text>
<text x="292.1" y="163.6">A</text>
<text x="30.9" y="186.8">5</text>
<text x="88.9" y="186.8">4</text>
<text x="146.8" y="186.8">3</text>
<text x="204.7" y="186.8">2</text>
<text x="262.6" y="186.8">1</text>
</g>
</svg>
